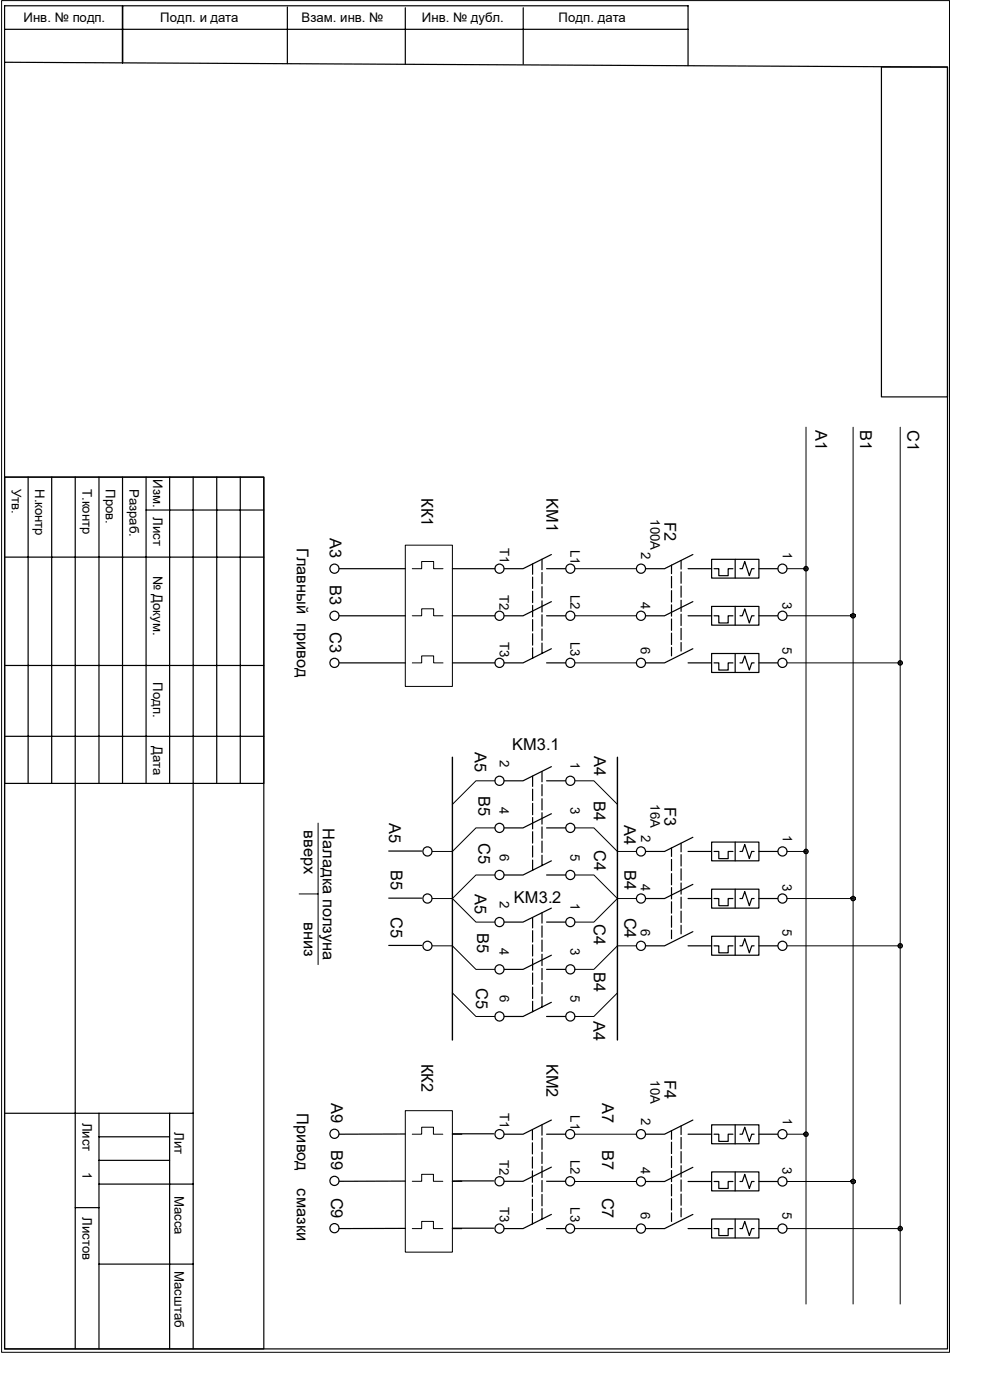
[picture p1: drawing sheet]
<svg xmlns="http://www.w3.org/2000/svg" width="210mm" height="297mm" viewBox="0 0 210 297" stroke-linecap="round" stroke-linejoin="round" font-family="sans-serif">
<g fill="none" stroke="#000" stroke-width=".25">
<path d="M1 13.2v-12h145v12.7M1 6.2h145M1 13.2l200 1v272h-200zM26 1.3v12M61 1.5v12M86 1.7v11.9M111 1.7v11.9M187 14.2h14v70h-14zM1 118.2h55M1 101.2h55v185h-55zM1 101.2h55v65h-55zM6 101.2v65"/>
<path d="M11 101.2v65M16 101.2v185M21 101.2v65M26 101.2v65M31 101.2v65M31 108.2h25M36 101.2v65M41 101.2v185M46 101.2v65M51 101.2v65M113 119.6v2.2M115 118.7v2.2"/>
<path d="M117 117.6l-6 3h-4M142.5 119.9v1.8M144.5 118.9v1.8M147 117.6l-6 3h-4M151 118.7h10v3.9h-10zM156 118.7v3.9M72 120.7h14M72 130.6h14M96 120.7h9M96 130.6h9M113 122.4v2.4M113 125.4v2.4"/>
<path d="M113 128.4v2.5M113 131.4v2.5M113 134.5v2.4M113 137.5v2.2M115 121.5v2.3M115 124.5v2.3M115 127.5v2.3M115 130.4v2.4M115 133.4v2.4M115 136.4v2.2M116 120.6h4M116 130.6h4"/>
<path d="M117 127.6l-6 3h-4M117 137.6l-6 3h-4M142.5 122.3v2.4M142.5 125.3v2.4M142.5 128.3v2.4M142.5 131.3v2.4M142.5 134.3v2.4M142.5 137.3v1.8M144.5 121.3v2.4M144.5 124.3v2.4M144.5 127.3v2.4M144.5 130.3v2.4"/>
<path d="M144.5 133.3v2.4M144.5 136.3v1.8M146 120.6h5M146 130.6h5M147 127.6l-6 3h-4M147 137.6l-6 3h-4M151 128.7h10v3.9h-10zM151 138.6h10v4.1h-10zM151.5 120.7h1v1.4h2v-1.4h1M151.5 130.6h1v1.6h2v-1.6h1M156 128.7v3.9M156 138.6v4.1"/>
<path d="M157 120.7h.5l.5-1.6 1 3 .5-1.4h.5M157 130.6h.5l.5-1.4 1 3 .5-1.6h.5M161 120.7h4M161 130.6h4M1 141.2h55M1 156.2h55M72 140.6h14M96 140.6h9M116 140.6h4M146 140.6h5M151.5 140.6h1v1.6h2v-1.6h1M157 140.6h.5l.5-1.5 1 3.1 .5-1.6h.5"/>
<path d="M161 140.6h4M113 164.6v2.2M113 167.4v2.4M113 170.4v2.4M113 173.4v2.5M113 176.4v2.5M113 179.5v2.3M115 163.7v2.2M115 166.5v2.3M115 169.5v2.3M115 172.4v2.4M115 175.4v2.4"/>
<path d="M115 178.4v2.4M116 165.7h4M116 175.6h4M117 162.6l-6 3.1h-4M117 172.6l-6 3h-4M142.5 179.9v1.8M144.5 178.9v1.8M147 177.6l-6 3h-4M151 178.6h10v4h-10zM156 178.6v4M82.5 180.6h7M82.5 190.5h7"/>
<path d="M113 182.5v2.2M113 194.6v2.2M113 197.4v2.5M115 181.4v2.2M115 193.6v2.2M115 196.4v2.4M115 199.4v2.4M116 195.6h4M116 185.6h4M117 192.7l-6 2.9h-4M117 182.6l-6 3h-4M142.5 182.3v2.4"/>
<path d="M142.5 185.3v2.4M142.5 188.3v2.4M142.5 191.3v2.4M142.5 194.3v2.4M142.5 197.3v1.8M144.5 181.3v2.4M144.5 184.3v2.4M144.5 187.3v2.4M144.5 190.3v2.4M144.5 193.3v2.4M144.5 196.3v1.8M146 180.6h5"/>
<path d="M146 190.6h5M147 187.6l-6 3h-4M147 197.7l-6 3h-4M151 188.6h10v4.1h-10zM151 198.6h10v4h-10zM151.5 180.6h1v1.6h2v-1.6h1M151.5 190.6h1v1.6h2v-1.6h1M156 188.6v4.1M156 198.6v4M157 180.6h.5l.5-1.4 1 3 .5-1.6h.5M157 190.6h.5l.5-1.5 1 3.1 .5-1.6h.5M161 180.6h4"/>
<path d="M161 190.6h4M82.5 200.6h7M113 200.4v2.4M113 203.5v2.3M113 206.4v2.4M113 209.4v2.4M113 212.4v2.2M115 202.4v2.5M115 205.4v2.5M115 208.4v2.4M115 211.5v2.2M116 205.7h4"/>
<path d="M116 215.6h4M117 202.6l-6 3.1h-4M117 212.6l-6 3h-4M146 200.7h5M151.5 200.7h1v1.4h2v-1.4h1M157 200.7h.5l.5-1.6 1 3 .5-1.4h.5M161 200.7h4M1 236.2h40M21 236.2v50M36 236.2v50M112.9 239.6v2.2M115 238.6v2.2"/>
<path d="M117 237.6l-6 3h-4M142.5 239.9v1.8M144.5 238.9v1.8M147 237.6l-6 3h-4M151 238.6h10v4.1h-10zM156 238.6v4.1M16 256.2h5M21 251.2h20M21 241.2h15M21 246.2h15M86 240.6h-14M86 250.6h-14"/>
<path d="M96 240.5h8.7M96 240.6h2M104.7 250.5l-8.7 .1h2M112.9 242.4v2.4M112.9 245.4v2.4M112.9 248.4v2.4M112.9 251.4v2.4M112.9 254.4v2.4M112.9 257.4v2.2M115 241.4v2.4M115 244.4v2.4M115 247.4v2.4"/>
<path d="M115 250.4v2.4M115 253.4v2.4M115 256.4v2.2M116 240.6h4M116 250.6h4M117 247.6l-6 3h-4M117 257.6l-6 3h-4M142.5 242.3v2.4M142.5 245.3v2.4M142.5 248.3v2.4M142.5 251.3v2.4M142.5 254.3v2.4"/>
<path d="M142.5 257.3v1.8M144.5 241.3v2.4M144.5 244.3v2.4M144.5 247.3v2.4M144.5 250.3v2.4M144.5 253.3v2.4M144.5 256.3v1.8M146 240.6h5M146 250.7h5M147 247.6l-6 3.1h-4M147 257.6l-6 3h-4M151 248.6h10v4h-10z"/>
<path d="M151 258.6h10v4h-10zM151.5 240.6h1v1.5h2v-1.5h1M151.5 250.7h1v1.4h2v-1.4h1M156 248.6v4M156 258.6v4M157 240.6h.5l.5-1.5 1 3 .5-1.5h.5M157 250.7h.5l.5-1.6 1 3 .5-1.4h.5M161 240.6h4M161 250.7h4M21 268.2h20M86 260.6h-14M96 260.6h8.7"/>
<path d="M96 260.6h2M116 260.6h4M146 260.6h5M151.5 260.6h1v1.5h2v-1.5h1M157 260.6h.5l.5-1.5 1 3 .5-1.5h.5M161 260.6h4"/>
<circle cx="70.9" cy="130.6" r=".98"/>
<circle cx="70.9" cy="120.6" r=".98"/>
<circle cx="105.9" cy="120.6" r=".98"/>
<circle cx="105.9" cy="130.6" r=".98"/>
<circle cx="121" cy="120.6" r=".98"/>
<circle cx="121" cy="130.6" r=".98"/>
<circle cx="136" cy="120.6" r=".98"/>
<circle cx="136" cy="130.6" r=".98"/>
<circle cx="166" cy="130.6" r=".98"/>
<circle cx="166" cy="120.6" r=".98"/>
<circle cx="171" cy="120.7" r=".46"/>
<circle cx="181" cy="130.6" r=".46"/>
<circle cx="70.9" cy="140.6" r=".98"/>
<circle cx="105.9" cy="140.6" r=".98"/>
<circle cx="121" cy="140.6" r=".98"/>
<circle cx="136" cy="140.6" r=".98"/>
<circle cx="166" cy="140.6" r=".98"/>
<circle cx="191" cy="140.6" r=".46"/>
<circle cx="105.9" cy="175.6" r=".98"/>
<circle cx="105.9" cy="165.6" r=".98"/>
<circle cx="121" cy="165.6" r=".98"/>
<circle cx="121" cy="175.6" r=".98"/>
<circle cx="90.7" cy="180.6" r=".98"/>
<circle cx="90.7" cy="190.6" r=".98"/>
<circle cx="105.9" cy="195.6" r=".98"/>
<circle cx="105.9" cy="185.6" r=".98"/>
<circle cx="121" cy="195.6" r=".98"/>
<circle cx="121" cy="185.6" r=".98"/>
<circle cx="136" cy="190.6" r=".98"/>
<circle cx="136" cy="180.6" r=".98"/>
<circle cx="166" cy="180.6" r=".98"/>
<circle cx="166" cy="190.6" r=".98"/>
<circle cx="171" cy="180.6" r=".46"/>
<circle cx="181" cy="190.6" r=".46"/>
<circle cx="90.7" cy="200.7" r=".98"/>
<circle cx="105.9" cy="205.7" r=".98"/>
<circle cx="105.9" cy="215.6" r=".98"/>
<circle cx="121" cy="205.7" r=".98"/>
<circle cx="121" cy="215.6" r=".98"/>
<circle cx="136" cy="200.7" r=".98"/>
<circle cx="166" cy="200.7" r=".98"/>
<circle cx="191" cy="200.7" r=".46"/>
<circle cx="70.9" cy="250.5" r=".98"/>
<circle cx="70.9" cy="240.5" r=".98"/>
<circle cx="105.9" cy="240.6" r=".98"/>
<circle cx="105.9" cy="250.6" r=".98"/>
<circle cx="120.9" cy="240.6" r=".98"/>
<circle cx="120.9" cy="250.6" r=".98"/>
<circle cx="136" cy="240.6" r=".98"/>
<circle cx="136" cy="250.7" r=".98"/>
<circle cx="166" cy="250.7" r=".98"/>
<circle cx="166" cy="240.6" r=".98"/>
<circle cx="171" cy="240.6" r=".46"/>
<circle cx="181" cy="250.7" r=".46"/>
<circle cx="70.9" cy="260.6" r=".98"/>
<circle cx="105.9" cy="260.6" r=".98"/>
<circle cx="120.9" cy="260.6" r=".98"/>
<circle cx="136" cy="260.6" r=".98"/>
<circle cx="166" cy="260.6" r=".98"/>
<circle cx="191" cy="260.7" r=".46"/>
</g>
<g fill="none" stroke="#000" stroke-width=".21">
<path d="M.3 .1h201.1v286.8h-201.1zM171 90.6v186M181 90.6v186M191 90.6v186M86 115.7h10v29.9h-10zM87.5 120.6h2v-1.5h2.5v1.5h2M87.5 130.6h2v-1.4h2.5v1.4h2M122 120.7h13M122 130.6h13M167 120.6h4M167 130.6h14M87.5 140.6h2v-1.5h2.5v1.5h2"/>
<path d="M122 140.6h13M167 140.6h24M67.5 174.6v30M105 165.7h-4l-5 4.9M105 175.6h-4l-5 5h-4.3M122 165.7h4l5 4.9M122 175.6h4l5 5h4M63.5 189.7h4M91.7 190.6h4.3M96 190.6l5 5h4M105 185.6h-4l-5 5M122 185.6h4l5 5"/>
<path d="M131 190.6h4M131 190.6l-5 5h-4M167 180.6h4M167 190.6h14M91.7 200.7h4.3l5 5h4M96 210.7l5 4.9h4M131 210.7l-5 4.9h-4M135 200.7h-4l-5 5h-4M167 200.7h24M86 235.6h10v30h-10zM87.5 240.6h2v-1.5h2.4v1.5h2M87.5 250.6h2v-1.5h2.4v1.5h2"/>
<path d="M122 240.6h13M122 250.7h13M167 240.6h4M167 250.7h14M87.5 260.6h2v-1.5h2.4v1.5h2M122 260.6h13M167 260.6h24"/>
</g>
<path d="M96 160.7v59.9M131 160.7v59.9" fill="none" stroke="#000" stroke-width=".3"/>
<g fill="#000">
<path d="M170.5 120.5v.2zM170.5 120.5v.3zM170.5 120.4v.4zM170.5 120.4v.5zM170.6 120.4l-.1 .5zM170.6 120.4v.5zM170.6 120.3v.6zM170.6 120.3v.7zM170.7 120.2v.9zM170.8 120.2l-.1 .9zM170.8 120.2v.9zM170.8 120.2l.1-.1-.1 1z"/>
<path d="M170.9 120.1v1.1l-.1-.1zM170.9 120.1v1.1zM171 120.1l-.1 1.1zM171 120.1v1.1zM171.1 120.1l-.1 1.1zM171.1 120.1v1.1zM171.2 120.2l-.1 1zM171.2 120.2v.9zM171.3 120.3l-.1 .8zM171.3 120.3v.7zM171.4 120.4l-.1 .6zM171.4 120.4v.5z"/>
<path d="M171.4 120.5v.4zM171.4 120.5v.3zM171.5 120.6l-.1 .2zM180.5 130.4v.4zM180.5 130.4v.5zM180.5 130.5v.2zM180.5 130.5v.3zM180.5 130.4l.1-.1-.1 .6zM180.6 130.3v.6zM180.6 130.3v.7zM180.7 130.2v.9zM180.8 130.2v.9z"/>
<path d="M180.9 130.1v1zM181 130.1l-.1 1zM181 130.1v1zM181.1 130.1l-.1 1zM181.1 130.1v1zM181.1 130.2v.9zM181.2 130.2l-.1 .9zM181.2 130.2v.9zM181.3 130.3l-.1 .8zM181.3 130.3v.7zM181.4 130.3l-.1 .7zM181.4 130.4v.5z"/>
<path d="M181.4 130.5v.4zM181.4 130.3v.6zM181.4 130.5v.3zM181.5 130.6l-.1 .2zM190.5 140.5v.2zM190.5 140.5v.3zM190.5 140.4v.4zM190.5 140.4v.5zM190.6 140.3l-.1 .6zM190.6 140.3v.6zM190.6 140.3v.7zM190.7 140.2l-.1 .8z"/>
<path d="M190.7 140.2v.9zM190.8 140.2v.9zM190.9 140.2v.9zM191 140.1l-.1 1zM191 140.1v1zM191.1 140.2l-.1 .9zM191.1 140.2v.9zM191.2 140.2l-.1 .9zM191.2 140.2v.9zM191.3 140.3l-.1 .8zM191.3 140.3v.7zM191.4 140.3l-.1 .7z"/>
<path d="M191.4 140.3v.6zM191.4 140.4v.5zM191.5 140.5v.3zM191.5 140.6v.2zM191.5 140.5l-.1 .4zM170.5 180.5v.2zM170.5 180.5v.3zM170.5 180.4v.4zM170.6 180.3l-.1 .5zM170.6 180.3v.6zM170.6 180.3v.7zM170.7 180.2v.9z"/>
<path d="M170.8 180.2l-.1 .9zM170.8 180.2v.9zM170.8 180.2l.1-.1-.1 1zM170.9 180.1v1h-.1zM170.9 180.1v1zM171 180.1l-.1 1zM171 180.1v1zM171.1 180.1l-.1 1zM171.1 180.1v1zM171.2 180.2l-.1 .9zM171.2 180.2v.9zM171.3 180.3l-.1 .8z"/>
<path d="M171.3 180.3v.7zM171.4 180.3l-.1 .7zM171.4 180.3v.6zM171.4 180.4v.5zM171.4 180.4v.4zM171.4 180.5v.3zM171.5 180.6l-.1 .2zM180.5 190.4v.4zM180.5 190.4v.5zM180.5 190.5v.2zM180.5 190.5v.3zM180.6 190.3l-.1 .6z"/>
<path d="M180.6 190.3v.6zM180.6 190.3v.7zM180.7 190.2l-.1 .8zM180.7 190.2v.9zM180.8 190.2v.9zM180.9 190.2v.9zM181 190.1l-.1 1zM181 190.1v1zM181.1 190.2l-.1 .9zM181.1 190.2v.9zM181.2 190.2l-.1 .9zM181.2 190.2v.9z"/>
<path d="M181.3 190.3l-.1 .8zM181.3 190.3v.7zM181.4 190.3l-.1 .7zM181.4 190.4v.5zM181.4 190.5v.4zM181.4 190.3v.6zM181.4 190.5v.3zM181.5 190.6l-.1 .2zM190.5 200.5v.2zM190.5 200.5v.3zM190.5 200.4v.4zM190.5 200.4v.5z"/>
<path d="M190.6 200.3l-.1 .6zM190.6 200.3v.7zM190.7 200.2l-.1 .8zM190.7 200.2v.9zM190.8 200.2v.9zM190.9 200.2l-.1 .9zM190.9 200.2v.9zM191 200.2l-.1 .9zM191 200.2v.9zM191.1 200.2l-.1 .9zM191.1 200.2v.9zM191.2 200.2l-.1 .9z"/>
<path d="M191.2 200.2v.9zM191.3 200.3l-.1 .8zM191.3 200.3v.7zM191.4 200.3l-.1 .7zM191.4 200.3v.7zM191.4 200.4v.6zM191.5 200.5v.3zM191.5 200.6v.2zM191.4 200.4v.5zM191.5 200.5l-.1 .4zM170.5 240.5v.2zM170.5 240.5v.3z"/>
<path d="M170.5 240.4v.4zM170.5 240.4v.5zM170.6 240.3l-.1 .6zM170.6 240.3v.6zM170.6 240.3v.7zM170.6 240.3l.1-.1-.1 .8zM170.7 240.2v.8zM170.8 240.2l-.1 .8zM170.8 240.2v.9zM170.8 240.2h.1l-.1 .9zM170.9 240.2v.9h-.1zM170.9 240.2v.9z"/>
<path d="M171 240.1l-.1 1zM171 240.1v1zM171.1 240.2l-.1 .9zM171.1 240.2v.9zM171.2 240.2l-.1 .9zM171.2 240.2v.9zM171.2 240.2v.8zM171.3 240.3l-.1 .7zM171.3 240.3v.7zM171.4 240.3l-.1 .7zM171.4 240.3v.6zM171.4 240.4v.5z"/>
<path d="M171.4 240.5v.4zM171.4 240.5v.3zM171.5 240.6l-.1 .2zM180.5 250.4v.4zM180.5 250.4v.5zM180.5 250.5v.2zM180.5 250.5v.3zM180.6 250.3l-.1 .6zM180.6 250.3v.7zM180.7 250.2l-.1 .8zM180.7 250.2v.9zM180.8 250.1v1z"/>
<path d="M180.9 250.1l-.1 1zM180.9 250.1v1zM181 250.1l-.1 1zM181 250.1v1zM181.1 250.1l-.1 1zM181.1 250.1v1zM181.2 250.2l-.1 .9zM181.2 250.2v.9zM181.3 250.3l-.1 .8zM181.3 250.3v.7zM181.4 250.3l-.1 .7zM181.4 250.4v.5z"/>
<path d="M181.4 250.5v.4zM181.4 250.3v.7zM181.4 250.4v.6zM181.4 250.5v.3zM181.5 250.6l-.1 .2zM190.5 260.5v.2zM190.5 260.5v.3zM190.5 260.4v.4zM190.5 260.4v.5zM190.6 260.3v.6zM190.6 260.3v.7zM190.7 260.2v.9z"/>
<path d="M190.8 260.2v.9zM190.9 260.1l-.1 1zM190.9 260.1v1zM191 260.1v1.1zM191.1 260.1l-.1 1.1zM191.1 260.1v1zM191.1 260.2v.9zM191.2 260.2l-.1 .9zM191.2 260.2v.9zM191.3 260.3l-.1 .8zM191.3 260.3v.7zM191.4 260.3l-.1 .7z"/>
<path d="M191.4 260.3v.6zM191.4 260.4v.5zM191.5 260.5v.3zM191.5 260.6v.2zM191.5 260.5l-.1 .4z"/>
</g>
<g font-size="3.5">
<text x="173" y="91.1" transform="rotate(90 173 91.1)">A1</text>
<text x="182.5" y="91.1" transform="rotate(90 182.5 91.1)">B1</text>
<text x="192.5" y="91.1" transform="rotate(90 192.5 91.1)">C1</text>
<text x="89.4" y="105.7" transform="rotate(90 89.4 105.7)">КК1</text>
<text x="116" y="105.7" transform="rotate(90 116 105.7)">KM1</text>
<text x="141" y="110.7" transform="rotate(90 141 110.7)">F2</text>
<text x="63" y="116.2" transform="rotate(90 63 116.2)">Главный привод</text>
<text x="70" y="114.1" transform="rotate(90 70 114.1)">A3</text>
<text x="70" y="124.2" transform="rotate(90 70 124.2)">B3</text>
<text x="70" y="134.2" transform="rotate(90 70 134.2)">C3</text>
<text x="100.7" y="159.6" transform="rotate(90 100.7 159.6)">A5</text>
<text x="108.6" y="159.1">KM3.1</text>
<text x="126" y="160.4" transform="rotate(90 126 160.4)">A4</text>
<text x="101.5" y="168.8" transform="rotate(90 101.5 168.8)">B5</text>
<text x="126" y="169.9" transform="rotate(90 126 169.9)">B4</text>
<text x="141" y="171.2" transform="rotate(90 141 171.2)">F3</text>
<text x="64.5" y="176.1" transform="rotate(90 64.5 176.1)">вверх</text>
<text x="68.5" y="175.6" transform="rotate(90 68.5 175.6)">Наладка ползуна</text>
<text x="82.6" y="174.7" transform="rotate(90 82.6 174.7)">A5</text>
<text x="101.5" y="178.8" transform="rotate(90 101.5 178.8)">C5</text>
<text x="132.4" y="175" transform="rotate(90 132.4 175)">A4</text>
<text x="82.9" y="184.6" transform="rotate(90 82.9 184.6)">B5</text>
<text x="126" y="180.4" transform="rotate(90 126 180.4)">C4</text>
<text x="132.5" y="184.7" transform="rotate(90 132.5 184.7)">B4</text>
<text x="100.7" y="189.6" transform="rotate(90 100.7 189.6)">A5</text>
<text x="109" y="191.5">KM3.2</text>
<text x="64.5" y="195.6" transform="rotate(90 64.5 195.6)">вниз</text>
<text x="82.9" y="194.6" transform="rotate(90 82.9 194.6)">C5</text>
<text x="126" y="196.1" transform="rotate(90 126 196.1)">C4</text>
<text x="132.5" y="194.7" transform="rotate(90 132.5 194.7)">C4</text>
<text x="101.2" y="198" transform="rotate(90 101.2 198)">B5</text>
<text x="101" y="209.6" transform="rotate(90 101 209.6)">C5</text>
<text x="126" y="206.1" transform="rotate(90 126 206.1)">B4</text>
<text x="125.9" y="216.7" transform="rotate(90 125.9 216.7)">A4</text>
<text x="89.4" y="225.6" transform="rotate(90 89.4 225.6)">КК2</text>
<text x="116" y="225.6" transform="rotate(90 116 225.6)">KM2</text>
<text x="141" y="229.1" transform="rotate(90 141 229.1)">F4</text>
<text x="63" y="236.1" transform="rotate(90 63 236.1)">Привод</text>
<text x="70.2" y="234.1" transform="rotate(90 70.2 234.1)">A9</text>
<text x="127.7" y="234.1" transform="rotate(90 127.7 234.1)">A7</text>
<text x="70.2" y="244.1" transform="rotate(90 70.2 244.1)">B9</text>
<text x="127.7" y="244.1" transform="rotate(90 127.7 244.1)">B7</text>
<text x="63" y="252.1" transform="rotate(90 63 252.1)">смазки</text>
<text x="70.2" y="254.1" transform="rotate(90 70.2 254.1)">C9</text>
<text x="127.7" y="254.1" transform="rotate(90 127.7 254.1)">C7</text>
</g>
<g font-size="2.8">
<text x="5" y="4.7">Инв. № подп.</text>
<text x="34" y="4.7">Подп. и дата</text>
<text x="64" y="4.7">Взам. инв. №</text>
<text x="89.5" y="4.7">Инв. № дубл.</text>
<text x="118.5" y="4.7">Подп. дата</text>
<text x="32.5" y="101.7" transform="rotate(90 32.5 101.7)">Изм.</text>
<text x="2.5" y="103.7" transform="rotate(90 2.5 103.7)">Утв.</text>
<text x="7.5" y="103.7" transform="rotate(90 7.5 103.7)">Н.контр</text>
<text x="17.5" y="103.7" transform="rotate(90 17.5 103.7)">Т.контр</text>
<text x="22.5" y="103.7" transform="rotate(90 22.5 103.7)">Пров.</text>
<text x="27.5" y="103.7" transform="rotate(90 27.5 103.7)">Разраб.</text>
<text x="32.5" y="109.7" transform="rotate(90 32.5 109.7)">Лист</text>
<text x="138" y="110.2" transform="rotate(90 138 110.2)">100A</text>
<text x="106" y="116.2" transform="rotate(90 106 116.2)">T1</text>
<text x="121" y="116.7" transform="rotate(90 121 116.7)">L1</text>
<text x="136" y="117.2" transform="rotate(90 136 117.2)">2</text>
<text x="166" y="117.2" transform="rotate(90 166 117.2)">1</text>
<text x="32.5" y="122.2" transform="rotate(90 32.5 122.2)">№ Докум.</text>
<text x="106" y="126.2" transform="rotate(90 106 126.2)">T2</text>
<text x="121" y="126.1" transform="rotate(90 121 126.1)">L2</text>
<text x="136" y="127.6" transform="rotate(90 136 127.6)">4</text>
<text x="166" y="127.6" transform="rotate(90 166 127.6)">3</text>
<text x="106" y="136.1" transform="rotate(90 106 136.1)">T3</text>
<text x="121" y="136.1" transform="rotate(90 121 136.1)">L3</text>
<text x="136" y="137.2" transform="rotate(90 136 137.2)">6</text>
<text x="166" y="137.2" transform="rotate(90 166 137.2)">5</text>
<text x="32.5" y="144.7" transform="rotate(90 32.5 144.7)">Подп.</text>
<text x="32.5" y="158.2" transform="rotate(90 32.5 158.2)">Дата</text>
<text x="106" y="161.2" transform="rotate(90 106 161.2)">2</text>
<text x="121" y="161.7" transform="rotate(90 121 161.7)">1</text>
<text x="106" y="171.2" transform="rotate(90 106 171.2)">4</text>
<text x="121" y="171.1" transform="rotate(90 121 171.1)">3</text>
<text x="138" y="170.6" transform="rotate(90 138 170.6)">16A</text>
<text x="136" y="177.2" transform="rotate(90 136 177.2)">2</text>
<text x="166" y="177.2" transform="rotate(90 166 177.2)">1</text>
<text x="106" y="181.1" transform="rotate(90 106 181.1)">6</text>
<text x="121" y="181.1" transform="rotate(90 121 181.1)">5</text>
<text x="106" y="191.1" transform="rotate(90 106 191.1)">2</text>
<text x="121" y="191.6" transform="rotate(90 121 191.6)">1</text>
<text x="136" y="187.6" transform="rotate(90 136 187.6)">4</text>
<text x="166" y="187.6" transform="rotate(90 166 187.6)">3</text>
<text x="136" y="197.2" transform="rotate(90 136 197.2)">6</text>
<text x="166" y="197.2" transform="rotate(90 166 197.2)">5</text>
<text x="106" y="201.1" transform="rotate(90 106 201.1)">4</text>
<text x="121" y="201.1" transform="rotate(90 121 201.1)">3</text>
<text x="106" y="211.2" transform="rotate(90 106 211.2)">6</text>
<text x="121" y="211.1" transform="rotate(90 121 211.1)">5</text>
<text x="138" y="229.2" transform="rotate(90 138 229.2)">10A</text>
<text x="17.5" y="238.2" transform="rotate(90 17.5 238.2)">Лист</text>
<text x="106" y="236.1" transform="rotate(90 106 236.1)">T1</text>
<text x="121" y="236.6" transform="rotate(90 121 236.6)">L1</text>
<text x="136" y="237.2" transform="rotate(90 136 237.2)">2</text>
<text x="166" y="237.2" transform="rotate(90 166 237.2)">1</text>
<text x="37" y="240.2" transform="rotate(90 37 240.2)">Лит</text>
<text x="17.5" y="248.7" transform="rotate(90 17.5 248.7)">1</text>
<text x="106" y="246.1" transform="rotate(90 106 246.1)">T2</text>
<text x="121" y="246.1" transform="rotate(90 121 246.1)">L2</text>
<text x="136" y="247.7" transform="rotate(90 136 247.7)">4</text>
<text x="166" y="247.7" transform="rotate(90 166 247.7)">3</text>
<text x="37" y="253.7" transform="rotate(90 37 253.7)">Масса</text>
<text x="106" y="256.1" transform="rotate(90 106 256.1)">T3</text>
<text x="121" y="256.1" transform="rotate(90 121 256.1)">L3</text>
<text x="136" y="257.1" transform="rotate(90 136 257.1)">6</text>
<text x="166" y="257.1" transform="rotate(90 166 257.1)">5</text>
<text x="17.5" y="258.2" transform="rotate(90 17.5 258.2)">Листов</text>
<text x="37" y="269.7" transform="rotate(90 37 269.7)">Масштаб</text>
</g>
</svg>
